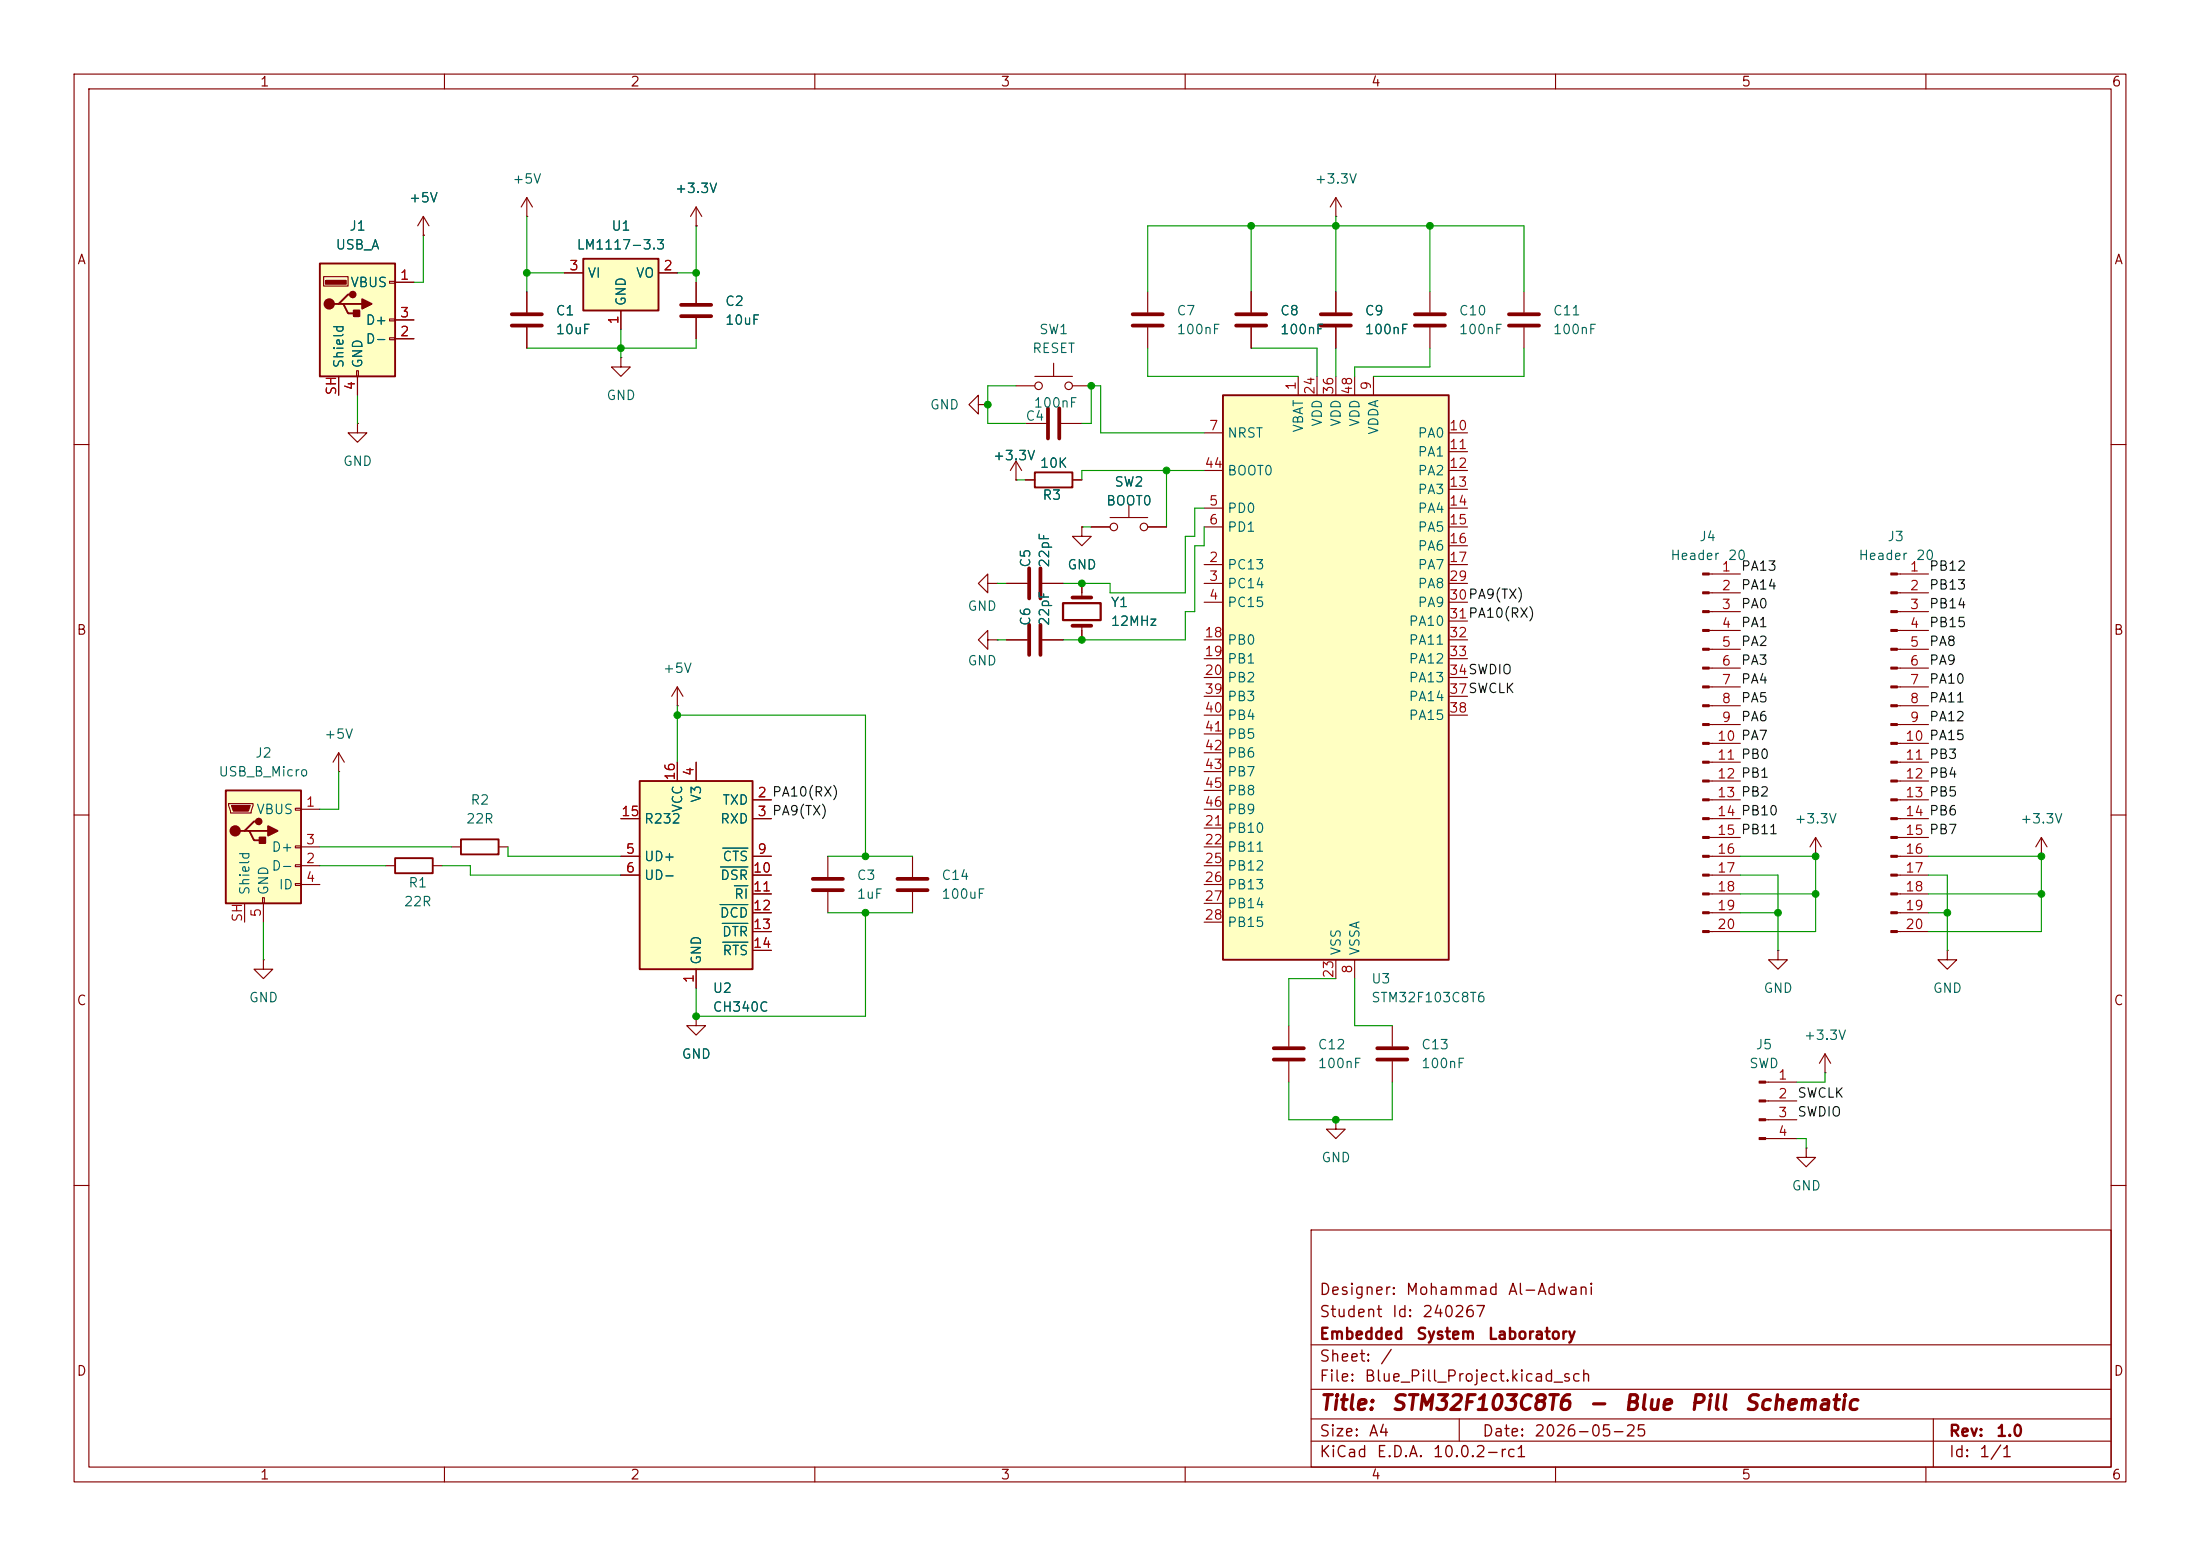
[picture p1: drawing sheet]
<svg xmlns="http://www.w3.org/2000/svg" width="297mm" height="210mm" viewBox="0 0 297 210" stroke-linecap="round" stroke-linejoin="round" font-family="sans-serif">
<g fill="none" stroke="#840000" stroke-width=".15">
<path d="M10 10h277v190h-277zM12 12h273v186h-273zM60 10v2M110 10v2M160 10v2M210 10v2M260 10v2M71.1 39.4v2.8M94 30.5h.1M94 27.9l-.8 1.3M94 27.9l.7 1.3M94 27.9v2.6"/>
<path d="M94 38.1v2.8M154.9 39.4v2.8M168.9 39.4v2.8M180.3 29.2h.1M180.3 26.7l-.7 1.2M180.3 26.7l.8 1.2M180.3 26.7v2.5M180.3 39.4v2.8M193 39.4v2.8M205.7 39.4v2.8M71.1 44.2v2.8M94 42.9v2.8"/>
<path d="M132.1 54.6v-1.3l-1.3 1.3 1.3 1.3v-1.3h1.2M133.3 54.6h.1M137.2 52.1h2.5M138.4 57.2h2.8M139.7 50.8h5.1M142.2 49v1.8M143.3 57.2h2.7M144.8 52.1h2.5M154.9 44.2v2.8M168.9 44.2v2.8M180.3 44.2v2.8M193 44.2v2.8"/>
<path d="M205.7 44.2v2.8M10 60h2M133.3 78.7v-1.2l-1.2 1.2 1.2 1.3v-1.3h1.3M134.6 78.7h.1M135.9 78.7h2.8M137.2 64.8h.1M137.2 62.2l-.8 1.3M137.2 62.2l.7 1.3M137.2 62.2v2.6M138.4 64.8h1.3M140.7 78.7h2.8M144.8 64.8h1.2"/>
<path d="M146 71.1v1.3h1.3l-1.3 1.3-1.2-1.3h1.2M146 71.1h.1M146 78.7v1.9M147.3 71.1h2.6M149.9 69.9h5M152.4 68.1v1.8M154.9 71.1h2.6M230.7 77.5h4.2M256.1 77.5h4.2M285 60h2M133.3 86.4v-1.3l-1.2 1.3 1.2 1.2v-1.2h1.3M134.6 86.4h.1"/>
<path d="M135.9 86.4h2.8M140.7 86.4h2.8M146 84.5v1.9M230.7 80h4.2M230.7 82.6h4.2M230.7 85.1h4.2M230.7 87.6h4.2M230.7 90.2h4.2M230.7 92.7h4.2M230.7 95.3h4.2M230.7 97.8h4.2M256.1 80h4.2"/>
<path d="M256.1 82.6h4.2M256.1 85.1h4.2M256.1 87.6h4.2M256.1 90.2h4.2M256.1 92.7h4.2M256.1 95.3h4.2M256.1 97.8h4.2M10 110h2M230.7 100.3h4.2M230.7 102.9h4.2M230.7 105.4h4.2M230.7 108h4.2"/>
<path d="M230.7 110.5h4.2M230.7 113h4.2M230.7 115.6h4.2M230.7 118.1h4.2M256.1 100.3h4.2M256.1 102.9h4.2M256.1 105.4h4.2M256.1 108h4.2M256.1 110.5h4.2M256.1 113h4.2M256.1 115.6h4.2M256.1 118.1h4.2"/>
<path d="M285 110h2M230.7 120.7h4.2M230.7 123.2h4.2M230.7 125.7h4.2M256.1 120.7h4.2M256.1 123.2h4.2M256.1 125.7h4.2M10 160h2M177 166h108v32h-108zM285 160h2M60 198v2M110 198v2"/>
<path d="M160 198v2M177 194.5h108M177 191.5h108M177 187.5h108M177 181.5h108M197 191.5v3M210 198v2M260 198v2M261 191.5v6.5"/>
<circle cx="140.2" cy="52.1" r=".51"/>
<circle cx="144.3" cy="52.1" r=".51"/>
<circle cx="150.4" cy="71.1" r=".51"/>
<circle cx="154.4" cy="71.1" r=".51"/>
</g>
<g fill="#840000" stroke="#840000" stroke-width=".15">
<path d="M229.9 77.3h.8v.3h-.8z"/>
<path d="M229.9 79.9h.8v.2h-.8z"/>
<path d="M229.9 82.4h.8v.3h-.8z"/>
<path d="M229.9 85h.8v.2h-.8z"/>
<path d="M229.9 87.5h.8v.3h-.8z"/>
<path d="M229.9 90h.8v.3h-.8z"/>
<path d="M229.9 92.6h.8v.2h-.8z"/>
<path d="M229.9 95.1h.8v.3h-.8z"/>
<path d="M229.9 97.7h.8v.2h-.8z"/>
<path d="M229.9 100.2h.8v.3h-.8z"/>
<path d="M229.9 102.7h.8v.3h-.8z"/>
<path d="M229.9 105.3h.8v.2h-.8z"/>
<path d="M229.9 107.8h.8v.3h-.8z"/>
<path d="M229.9 110.4h.8v.2h-.8z"/>
<path d="M229.9 112.9h.8v.3h-.8z"/>
<path d="M229.9 115.4h.8v.3h-.8z"/>
<path d="M229.9 118h.8v.2h-.8z"/>
<path d="M229.9 120.5h.8v.3h-.8z"/>
<path d="M229.9 123.1h.8v.2h-.8z"/>
<path d="M229.9 125.6h.8v.3h-.8z"/>
<path d="M255.3 77.3h.8v.3h-.8z"/>
<path d="M255.3 79.9h.8v.2h-.8z"/>
<path d="M255.3 82.4h.8v.3h-.8z"/>
<path d="M255.3 85h.8v.2h-.8z"/>
<path d="M255.3 87.5h.8v.3h-.8z"/>
<path d="M255.3 90h.8v.3h-.8z"/>
<path d="M255.3 92.6h.8v.2h-.8z"/>
<path d="M255.3 95.1h.8v.3h-.8z"/>
<path d="M255.3 97.7h.8v.2h-.8z"/>
<path d="M255.3 100.2h.8v.3h-.8z"/>
<path d="M255.3 102.7h.8v.3h-.8z"/>
<path d="M255.3 105.3h.8v.2h-.8z"/>
<path d="M255.3 107.8h.8v.3h-.8z"/>
<path d="M255.3 110.4h.8v.2h-.8z"/>
<path d="M255.3 112.9h.8v.3h-.8z"/>
<path d="M255.3 115.4h.8v.3h-.8z"/>
<path d="M255.3 118h.8v.2h-.8z"/>
<path d="M255.3 120.5h.8v.3h-.8z"/>
<path d="M255.3 123.1h.8v.2h-.8z"/>
<path d="M255.3 125.6h.8v.3h-.8z"/>
</g>
<g fill="none" stroke="#840000" stroke-width=".51">
<path d="M69.1 42.4h4.1M69.1 43.9h4.1M91.9 41.1h4.1M91.9 42.7h4.1M141.5 55.1v4.1M143 55.1v4.1M152.9 42.4h4.1M152.9 43.9h4.1M166.9 42.4h4M166.9 43.9h4M178.3 42.4h4.1M178.3 43.9h4.1"/>
<path d="M191 42.4h4.1M191 43.9h4.1M203.7 42.4h4.1M203.7 43.9h4.1M138.9 76.7v4.1M140.5 76.7v4.1M138.9 84.3v4.1M140.5 84.3v4.1M144.8 84.5h2.5M144.8 80.6h2.5"/>
</g>
<path d="M143.5 81.4h5.1v2.3h-5.1z" fill="none" stroke="#840000" stroke-width=".3"/>
<path d="M139.7 63.8h5.1v2h-5.1z" fill="none" stroke="#840000" stroke-width=".25"/>
<path d="M78.7 34.9h10.2v7h-10.2z" fill="#ffffc2"/>
<path d="M78.7 34.9h10.2v7h-10.2z" fill="none" stroke="#840000" stroke-width=".25"/>
<g fill="none" stroke="#840000" stroke-width=".15">
<path d="M57.1 31.8h.1M57.1 29.2l-.7 1.3M57.1 29.2l.8 1.3M57.1 29.2v2.6M71.1 29.2h.1M71.1 26.7l-.7 1.2M71.1 26.7l.8 1.2M71.1 26.7v2.5M76.2 36.8h2.5M88.9 36.8h2.5M48.3 57.2v1.2h1.2l-1.2 1.3-1.3-1.3h1.3M48.3 57.2h.1"/>
<path d="M83.8 41.9v2.6"/>
</g>
<path d="M43.2 35.6h10.1v15.2h-10.1z" fill="#ffffc2"/>
<path d="M43.2 35.6h10.1v15.2h-10.1zM47.6 39.8h-.6l-1.3 1.2h-.6M45.7 41h.7l.6 1.3h1.3M46.4 41h2.5" fill="none" stroke="#840000" stroke-width=".25"/>
<g fill="#840000" stroke="#840000" stroke-width=".25">
<path d="M47.8 41.9h.7v.8h-.7z"/>
<path d="M48.9 40.4l1.3 .6-1.3 .7z"/>
<circle cx="44.4" cy="41" r=".63"/>
<circle cx="47.6" cy="39.8" r=".38"/>
</g>
<path d="M43.9 37.8h2.8v.6h-2.8z" fill="#840000" stroke="#840000" stroke-width=".15"/>
<g fill="none" stroke="#840000" stroke-width=".15">
<path d="M43.7 37.3h3.3v1.3h-3.3zM52.6 38h.7v.2h-.7zM53.3 38.1h2.6M45.7 50.8v2.5M48.1 50h.3v.8h-.3zM48.3 50.8v2.5M52.6 43.1h.7v.2h-.7zM52.6 45.6h.7v.2h-.7zM53.3 45.7h2.6M53.3 43.2h2.6M83.8 48.3v1.2h1.3l-1.3 1.3-1.3-1.3h1.3M83.8 48.3h.1"/>
<path d="M45.7 104.1h.1M45.7 101.6v2.5M45.7 101.6l-.7 1.3M45.7 101.6l.8 1.3M35.6 129.5v1.3h1.2l-1.2 1.3-1.3-1.3h1.3M35.6 129.5h.1"/>
</g>
<path d="M30.5 106.7h10.1v15.2h-10.1z" fill="#ffffc2"/>
<path d="M30.5 106.7h10.1v15.2h-10.1zM33 112.1h.7l.6 1.3h1.3M33.7 112.1h2.5M34.9 110.9h-.6l-1.3 1.2h-.6M53.3 115.8h5.1v2.1h-5.1zM62.2 113.3h5.1v2h-5.1z" fill="none" stroke="#840000" stroke-width=".25"/>
<g fill="none" stroke="#840000" stroke-width=".15">
<path d="M91.4 95.3h.1M91.4 92.7l-.7 1.3M91.4 92.7l.8 1.3M91.4 92.7v2.6M30.9 108.5h3.3v.2l-.3 1h-2.8zM39.9 109.1h.7v.2h-.7zM39.9 114.2h.7v.2h-.7zM39.9 116.7h.7v.3h-.7zM39.9 119.3h.7v.2h-.7zM40.6 109.2h2.6M40.6 116.8h2.6M40.6 114.3h2.6"/>
<path d="M40.6 119.4h2.6M52.1 116.8h1.2M58.4 116.8h1.3M61 114.3h1.2M67.3 114.3h1.3M111.8 115.6v2.8M123.2 115.6v2.8M33 121.9v2.6M35.4 121.2h.3v.7h-.3zM35.6 121.9v2.6M94 137.2v1.2h1.2l-1.2 1.3-1.3-1.3h1.3M94 137.2h.1"/>
<path d="M111.8 120.4v2.8M123.2 120.4v2.8M262.9 128.3v1.2h1.3l-1.3 1.3-1.3-1.3h1.3M262.9 128.3h.1"/>
</g>
<path d="M31.2 108.7h2.6l-.3 .8h-2z" fill="#840000" stroke="#840000" stroke-width=".15"/>
<g fill="#840000" stroke="#840000" stroke-width=".25">
<path d="M35.1 113h.7v.8h-.7z"/>
<path d="M36.2 111.5l1.3 .6-1.3 .7z"/>
<circle cx="31.7" cy="112.1" r=".63"/>
<circle cx="34.9" cy="110.9" r=".38"/>
</g>
<path d="M109.7 118.6h4.1M121.2 118.6h4M109.7 120.1h4.1M121.2 120.1h4" fill="none" stroke="#840000" stroke-width=".51"/>
<path d="M86.4 105.4h15.2v25.4h-15.2z" fill="#ffffc2"/>
<path d="M86.4 105.4h15.2v25.4h-15.2z" fill="none" stroke="#840000" stroke-width=".25"/>
<g fill="none" stroke="#840000" stroke-width=".15">
<path d="M83.8 110.5h2.6M83.8 115.6h2.6M83.8 118.1h2.6M91.4 102.9v2.5M94 102.9v2.5M101.6 108h2.5M101.6 110.5h2.5M101.6 115.6h2.5M101.6 118.1h2.5M245.1 115.6h.1M245.1 113l-.8 1.3M245.1 113l.8 1.3"/>
<path d="M245.1 113v2.6M275.6 115.6h.1M275.6 113l-.8 1.3M275.6 113l.8 1.3M275.6 113v2.6M94 130.8v2.6M101.6 120.7h2.5M101.6 123.2h2.5M101.6 125.7h2.5M101.6 128.3h2.5M240 128.3v1.2h1.3l-1.3 1.3-1.2-1.3h1.2M240 128.3h.1"/>
<path d="M238.4 146.1h4.2M238.4 148.6h4.2M238.4 151.1h4.2M238.4 153.7h4.2M243.8 154.9v1.3h1.3l-1.3 1.3-1.2-1.3h1.2M243.8 154.9h.1M246.4 144.8h.1M246.4 142.2l-.8 1.3M246.4 142.2l.7 1.3M246.4 142.2v2.6"/>
</g>
<path d="M97.3 117h3.7M97.6 114.5h3.4M99.1 119.5h1.9M97.2 122.1h3.8M97.5 124.6h3.5M97.6 127.2h3.4" fill="none" stroke="#006464" stroke-width=".15"/>
<g fill="#840000" stroke="#840000" stroke-width=".15">
<path d="M237.5 145.9h.9v.3h-.9z"/>
<path d="M237.5 148.5h.9v.2h-.9z"/>
<path d="M237.5 151h.9v.3h-.9z"/>
<path d="M237.5 153.5h.9v.3h-.9z"/>
</g>
<path d="M165.1 53.3h30.5v76.2h-30.5z" fill="#ffffc2"/>
<path d="M165.1 53.3h30.5v76.2h-30.5z" fill="none" stroke="#840000" stroke-width=".25"/>
<g fill="none" stroke="#840000" stroke-width=".15">
<path d="M53.3 38.1h2.6M57.1 31.8h.1M71.1 39.4v2.8M76.2 36.8h2.5M88.9 36.8h2.5M94 30.5h.1M94 38.1v2.8M168.9 39.4v2.8M180.3 39.4v2.8M45.7 50.8v2.5M48.3 50.8v2.5M53.3 45.7h2.6"/>
<path d="M53.3 43.2h2.6M71.1 44.2v2.8M83.8 41.9v2.6M94 42.9v2.8M162.6 58.4h2.5M168.9 44.2v2.8M175.3 50.8v2.5M177.8 50.8v2.5M180.3 44.2v2.8M180.3 50.8v2.5M182.9 50.8v2.5M185.4 50.8v2.5"/>
<path d="M195.6 58.4h2.5M135.9 78.7h2.8M137.2 64.8h.1M138.4 64.8h1.3M140.7 78.7h2.8M144.8 64.8h1.2M146 71.1h.1M146 78.7v1.3M147.3 71.1h2.6M154.9 71.1h2.6M162.6 76.2h2.5M162.6 78.7h2.5"/>
<path d="M162.6 68.6h2.5M162.6 71.1h2.5M162.6 63.5h2.5M195.6 76.2h2.5M195.6 78.7h2.5M195.6 68.6h2.5M195.6 71.1h2.5M195.6 61h2.5M195.6 63.5h2.5M195.6 66h2.5M195.6 73.7h2.5M135.9 86.4h2.8"/>
<path d="M140.7 86.4h2.8M146 85.1v1.3M162.6 81.3h2.5M162.6 86.4h2.5M162.6 88.9h2.5M162.6 91.4h2.5M162.6 94h2.5M162.6 96.5h2.5M162.6 99.1h2.5M195.6 81.3h2.5M195.6 86.4h2.5M195.6 88.9h2.5"/>
<path d="M195.6 91.4h2.5M195.6 83.8h2.5M195.6 94h2.5M195.6 96.5h2.5M83.8 110.5h2.6M83.8 115.6h2.6M83.8 118.1h2.6M91.4 102.9v2.5M94 102.9v2.5M101.6 108h2.5M101.6 110.5h2.5M101.6 115.6h2.5"/>
<path d="M101.6 118.1h2.5M162.6 111.8h2.5M162.6 114.3h2.5M162.6 116.8h2.5M162.6 119.4h2.5M162.6 101.6h2.5M162.6 104.1h2.5M162.6 106.7h2.5M162.6 109.2h2.5M94 137.2h.1M94 130.8v2.6M101.6 120.7h2.5"/>
<path d="M101.6 123.2h2.5M101.6 125.7h2.5M101.6 128.3h2.5M162.6 121.9h2.5M162.6 124.5h2.5M174 138.4v2.8M180.3 129.5v2.6M182.9 129.5v2.6M188 138.4v2.8M174 143.3v2.8M180.3 151.1v1.3h1.3l-1.3 1.3-1.2-1.3h1.2M180.3 151.1h.1"/>
<path d="M188 143.3v2.8"/>
</g>
<path d="M172 141.5h4M172 143h4M185.9 141.5h4.1M185.9 143h4.1" fill="none" stroke="#840000" stroke-width=".51"/>
<g fill="none" stroke="#009600" stroke-width=".15">
<path d="M57.1 31.8v6.3h-1.2M71.1 36.8h5.1M71.1 29.2v10.2M91.4 36.8h2.6M94 30.5v7.6M154.9 39.4v-8.9h50.8v8.9M168.9 30.5v8.9M180.3 29.2v10.2M193 30.5v8.9M48.3 53.3v3.9M83.8 44.5v3.8M94 45.7v1.3h-22.9"/>
<path d="M137.2 52.1h-3.9v5.1h5.1M146 57.2h1.3v-5.1h1.3v6.3h14M154.9 47v3.8h20.4M168.9 47h8.9v3.8M180.3 47v3.8M193 47v2.5h-10.1v1.3M205.7 47v3.8h-20.3M134.6 78.7h1.3M137.2 64.8h1.2M146 71.1h1.3M157.5 63.5v7.6M162.6 63.5h-16.6v1.3"/>
<path d="M162.6 68.6h-1.3v3.8h-1.3v7.6h-10.1v-1.3h-6.4M162.6 71.1v2.6h-1.3v8.9h-1.3v3.8h-16.5M91.4 95.3v7.6M91.4 96.5h25.4v19.1M134.6 86.4h1.3M43.2 116.8h8.9M43.2 114.3h17.8M45.7 104.1v5.1h-2.5M59.7 116.8h3.8v1.3h20.3M68.6 114.3v1.3h15.2M111.8 115.6h11.4M234.9 115.6h10.2v10.1h-10.2"/>
<path d="M234.9 118.1h5.1v10.2M260.3 115.6h15.3v10.1h-15.3M260.3 118.1h2.6v10.2M35.6 124.5v5M111.8 123.2h11.4M116.8 123.2v14h-22.8v-3.8M180.3 132.1h-6.3v6.3M182.9 132.1v6.3h5.1M234.9 120.7h10.2M234.9 123.2h5.1M260.3 120.7h15.3M260.3 123.2h2.6"/>
<path d="M174 146.1v5h14v-5M242.6 153.7h1.2v1.2M246.4 144.8v1.3h-3.8"/>
</g>
<path d="M97.3 117h3.7M97.6 114.5h3.4M99.1 119.5h1.9M97.2 122.1h3.8M97.5 124.6h3.5M97.6 127.2h3.4" fill="none" stroke="#006464" stroke-width=".15"/>
<g fill="#009600" stroke="#009600" stroke-width=".14">
<circle cx="157.5" cy="63.5" r=".46"/>
<circle cx="146" cy="78.7" r=".46"/>
<circle cx="146" cy="86.4" r=".46"/>
<circle cx="147.3" cy="52.1" r=".46"/>
<circle cx="133.3" cy="54.6" r=".46"/>
<circle cx="168.9" cy="30.5" r=".46"/>
<circle cx="180.3" cy="30.5" r=".46"/>
<circle cx="193" cy="30.5" r=".46"/>
<circle cx="94" cy="36.8" r=".46"/>
<circle cx="71.1" cy="36.8" r=".46"/>
<circle cx="83.8" cy="47" r=".46"/>
<circle cx="94" cy="137.2" r=".46"/>
<circle cx="91.4" cy="96.5" r=".46"/>
<circle cx="116.8" cy="115.6" r=".46"/>
<circle cx="116.8" cy="123.2" r=".46"/>
<circle cx="240" cy="123.2" r=".46"/>
<circle cx="262.9" cy="123.2" r=".46"/>
<circle cx="275.6" cy="120.7" r=".46"/>
<circle cx="275.6" cy="115.6" r=".46"/>
<circle cx="245.1" cy="120.7" r=".46"/>
<circle cx="245.1" cy="115.6" r=".46"/>
<circle cx="180.3" cy="151.1" r=".46"/>
</g>
<g font-size="2" fill="#840000">
<text x="178" y="190.8">Title:</text>
<text x="187.7" y="190.8">STM32F103C8T6</text>
<text x="214.3" y="190.8">-</text>
<text x="219.1" y="190.8">Blue</text>
<text x="228" y="190.8">Pill</text>
<text x="235.3" y="190.8">Schematic</text>
</g>
<g font-size="1.5" fill="#840000">
<text x="178" y="178.2">Student</text>
<text x="178" y="175.2">Designer:</text>
<text x="187.8" y="178.2">Id:</text>
<text x="189.7" y="175.2">Mohammad</text>
<text x="191.9" y="178.2">240267</text>
<text x="203.5" y="175.2">Al-Adwani</text>
<text x="178" y="184.2">Sheet:</text>
<text x="178" y="181.2">Embedded</text>
<text x="186.2" y="184.2">/</text>
<text x="191.1" y="181.2">System</text>
<text x="200.8" y="181.2">Laboratory</text>
<text x="178" y="186.9">File:</text>
<text x="184.1" y="186.9">Blue_Pill_Project.kicad_sch</text>
<text x="178" y="197.1">KiCad</text>
<text x="178" y="194.3">Size:</text>
<text x="184.7" y="194.3">A4</text>
<text x="185.7" y="197.1">E.D.A.</text>
<text x="193.3" y="197.1">10.0.2-rc1</text>
<text x="200" y="194.3">Date:</text>
<text x="207" y="194.3">2026-05-25</text>
<text x="263" y="194.3">Rev:</text>
<text x="263" y="197.1">Id:</text>
<text x="267.1" y="197.1">1/1</text>
<text x="269.4" y="194.3">1.0</text>
</g>
<g font-size="1.3" fill="#840000">
<text x="35" y="12">1</text>
<text x="85" y="12">2</text>
<text x="135" y="12">3</text>
<text x="185" y="12">4</text>
<text x="235" y="12">5</text>
<text x="285" y="12">6</text>
<text x="10.3" y="36">A</text>
<text x="285.3" y="36">A</text>
<text x="10.3" y="86">B</text>
<text x="285.3" y="86">B</text>
<text x="10.3" y="136">C</text>
<text x="285.3" y="136">C</text>
<text x="10.3" y="186">D</text>
<text x="285.3" y="186">D</text>
<text x="35" y="200">1</text>
<text x="85" y="200">2</text>
<text x="135" y="200">3</text>
<text x="185" y="200">4</text>
<text x="235" y="200">5</text>
<text x="285" y="200">6</text>
</g>
<g font-size="1.3" fill="#006464">
<text x="55.1" y="27.6">+5V</text>
<text x="69.1" y="25.1">+5V</text>
<text x="91" y="26.4">+3.3V</text>
<text x="177.4" y="25.1">+3.3V</text>
<text x="45.2" y="34">USB_A</text>
<text x="47.1" y="31.5">J1</text>
<text x="77.8" y="34">LM1117-3.3</text>
<text x="82.4" y="31.5">U1</text>
<text x="47.2" y="39.1">VBUS</text>
<text x="79.2" y="37.8">VI</text>
<text x="84.8" y="41.4" transform="rotate(-90 84.8 41.4)">GND</text>
<text x="85.8" y="37.8">VO</text>
<text x="97.8" y="41.6">C2</text>
<text x="49.3" y="46.7">D-</text>
<text x="49.3" y="44.2">D+</text>
<text x="74.9" y="42.9">C1</text>
<text x="74.9" y="45.4">10uF</text>
<text x="97.8" y="44.2">10uF</text>
<text x="139.3" y="48">RESET</text>
<text x="140.2" y="45.4">SW1</text>
<text x="158.8" y="42.9">C7</text>
<text x="158.8" y="45.4">100nF</text>
<text x="172.7" y="42.9">C8</text>
<text x="172.7" y="45.4">100nF</text>
<text x="184.2" y="42.9">C9</text>
<text x="184.2" y="45.4">100nF</text>
<text x="196.9" y="45.4">100nF</text>
<text x="196.9" y="42.9">C10</text>
<text x="209.6" y="45.4">100nF</text>
<text x="209.6" y="42.9">C11</text>
<text x="46.7" y="49.8" transform="rotate(-90 46.7 49.8)">Shield</text>
<text x="49.2" y="49.8" transform="rotate(-90 49.2 49.8)">GND</text>
<text x="81.8" y="54.3">GND</text>
<text x="125.5" y="55.6">GND</text>
<text x="138.4" y="57.1">C4</text>
<text x="139.5" y="55.3">100nF</text>
<text x="165.6" y="59.4">NRST</text>
<text x="176.2" y="58.5" transform="rotate(-90 176.2 58.5)">VBAT</text>
<text x="178.8" y="57.7" transform="rotate(-90 178.8 57.7)">VDD</text>
<text x="181.3" y="57.7" transform="rotate(-90 181.3 57.7)">VDD</text>
<text x="183.9" y="57.7" transform="rotate(-90 183.9 57.7)">VDD</text>
<text x="186.4" y="58.8" transform="rotate(-90 186.4 58.8)">VDDA</text>
<text x="191.3" y="59.4">PA0</text>
<text x="46.2" y="63.2">GND</text>
<text x="134" y="62.4">+3.3V</text>
<text x="140.3" y="63.5">10K</text>
<text x="150.4" y="66">SW2</text>
<text x="165.6" y="64.5">BOOT0</text>
<text x="191.3" y="61.9">PA1</text>
<text x="191.3" y="64.5">PA2</text>
<text x="140.6" y="67.8">R3</text>
<text x="149.2" y="68.5">BOOT0</text>
<text x="165.6" y="69.6">PD0</text>
<text x="191.3" y="67">PA3</text>
<text x="191.3" y="69.6">PA4</text>
<text x="139.4" y="76.7" transform="rotate(-90 139.4 76.7)">C5</text>
<text x="141.9" y="76.7" transform="rotate(-90 141.9 76.7)">22pF</text>
<text x="144" y="77.2">GND</text>
<text x="165.6" y="77.2">PC13</text>
<text x="165.6" y="72.1">PD1</text>
<text x="191.3" y="72.1">PA5</text>
<text x="191.3" y="74.6">PA6</text>
<text x="191.3" y="77.2">PA7</text>
<text x="225.4" y="75.9">Header</text>
<text x="229.3" y="73.4">J4</text>
<text x="233.2" y="75.9">20</text>
<text x="250.8" y="75.9">Header</text>
<text x="254.7" y="73.4">J3</text>
<text x="258.6" y="75.9">20</text>
<text x="130.5" y="82.8">GND</text>
<text x="149.9" y="82.3">Y1</text>
<text x="165.6" y="79.7">PC14</text>
<text x="165.6" y="82.3">PC15</text>
<text x="191.3" y="79.7">PA8</text>
<text x="191.3" y="82.3">PA9</text>
<text x="139.4" y="84.6" transform="rotate(-90 139.4 84.6)">C6</text>
<text x="141.9" y="84.6" transform="rotate(-90 141.9 84.6)">22pF</text>
<text x="149.9" y="84.8">12MHz</text>
<text x="165.6" y="87.3">PB0</text>
<text x="165.6" y="89.9">PB1</text>
<text x="190.1" y="84.8">PA10</text>
<text x="190.1" y="87.3">PA11</text>
<text x="190.1" y="89.9">PA12</text>
<text x="89.4" y="91.1">+5V</text>
<text x="130.5" y="90.1">GND</text>
<text x="165.6" y="92.4">PB2</text>
<text x="165.6" y="95">PB3</text>
<text x="190.1" y="92.4">PA13</text>
<text x="190.1" y="95">PA14</text>
<text x="43.7" y="100">+5V</text>
<text x="165.6" y="97.5">PB4</text>
<text x="165.6" y="100">PB5</text>
<text x="190.1" y="97.5">PA15</text>
<text x="29.4" y="105.1">USB_B_Micro</text>
<text x="34.4" y="102.6">J2</text>
<text x="165.6" y="102.6">PB6</text>
<text x="165.6" y="105.1">PB7</text>
<text x="165.6" y="107.7">PB8</text>
<text x="34.5" y="110.2">VBUS</text>
<text x="62.8" y="111.5">22R</text>
<text x="63.4" y="108.9">R2</text>
<text x="86.9" y="111.5">R232</text>
<text x="92.4" y="109.7" transform="rotate(-90 92.4 109.7)">VCC</text>
<text x="95" y="108.4" transform="rotate(-90 95 108.4)">V3</text>
<text x="97.1" y="111.5">RXD</text>
<text x="97.4" y="108.9">TXD</text>
<text x="165.6" y="112.7">PB10</text>
<text x="165.6" y="110.2">PB9</text>
<text x="242.2" y="111.5">+3.3V</text>
<text x="272.6" y="111.5">+3.3V</text>
<text x="36.6" y="117.8">D-</text>
<text x="36.6" y="115.3">D+</text>
<text x="86.9" y="116.5">UD+</text>
<text x="86.9" y="119.1">UD-</text>
<text x="97.1" y="119.1">DSR</text>
<text x="97.4" y="116.5">CTS</text>
<text x="115.6" y="119.1">C3</text>
<text x="127" y="119.1">C14</text>
<text x="165.6" y="115.3">PB11</text>
<text x="165.6" y="117.8">PB12</text>
<text x="34" y="120.9" transform="rotate(-90 34 120.9)">Shield</text>
<text x="36.5" y="120.9" transform="rotate(-90 36.5 120.9)">GND</text>
<text x="37.5" y="120.4">ID</text>
<text x="54.4" y="122.6">22R</text>
<text x="55" y="120.1">R1</text>
<text x="97.1" y="124.2">DCD</text>
<text x="99" y="121.6">RI</text>
<text x="115.6" y="121.6">1uF</text>
<text x="127" y="121.6">100uF</text>
<text x="165.6" y="120.4">PB13</text>
<text x="165.6" y="122.9">PB14</text>
<text x="165.6" y="125.4">PB15</text>
<text x="95" y="130.3" transform="rotate(-90 95 130.3)">GND</text>
<text x="97.4" y="126.7">DTR</text>
<text x="97.4" y="129.2">RTS</text>
<text x="181.3" y="129" transform="rotate(-90 181.3 129)">VSS</text>
<text x="183.9" y="129" transform="rotate(-90 183.9 129)">VSSA</text>
<text x="33.5" y="135.6">GND</text>
<text x="96.1" y="134.3">U2</text>
<text x="96.1" y="136.9">CH340C</text>
<text x="185" y="133.1">U3</text>
<text x="185" y="135.6">STM32F103C8T6</text>
<text x="238" y="134.3">GND</text>
<text x="260.9" y="134.3">GND</text>
<text x="91.9" y="143.2">GND</text>
<text x="177.8" y="141.9">C12</text>
<text x="191.8" y="141.9">C13</text>
<text x="236.9" y="141.9">J5</text>
<text x="243.4" y="140.7">+3.3V</text>
<text x="177.8" y="144.5">100nF</text>
<text x="191.8" y="144.5">100nF</text>
<text x="236.1" y="144.5">SWD</text>
<text x="178.3" y="157.2">GND</text>
<text x="241.8" y="161">GND</text>
</g>
<g font-size="1.3" fill="#a90000">
<text x="53.9" y="38.1">1</text>
<text x="76.8" y="36.8">3</text>
<text x="89.5" y="36.8">2</text>
<text x="53.9" y="45.7">2</text>
<text x="53.9" y="43.2">3</text>
<text x="83.8" y="43.9" transform="rotate(-90 83.8 43.9)">1</text>
<text x="45.7" y="53.4" transform="rotate(-90 45.7 53.4)">SH</text>
<text x="48.2" y="52.8" transform="rotate(-90 48.2 52.8)">4</text>
<text x="175.2" y="52.8" transform="rotate(-90 175.2 52.8)">1</text>
<text x="177.8" y="53.4" transform="rotate(-90 177.8 53.4)">24</text>
<text x="180.3" y="53.4" transform="rotate(-90 180.3 53.4)">36</text>
<text x="182.9" y="53.4" transform="rotate(-90 182.9 53.4)">48</text>
<text x="185.4" y="52.8" transform="rotate(-90 185.4 52.8)">9</text>
<text x="163.1" y="58.4">7</text>
<text x="195.5" y="58.4">10</text>
<text x="162.5" y="63.5">44</text>
<text x="195.5" y="60.9">11</text>
<text x="195.5" y="63.5">12</text>
<text x="163.1" y="68.6">5</text>
<text x="163.1" y="71.1">6</text>
<text x="195.5" y="66">13</text>
<text x="195.5" y="68.6">14</text>
<text x="195.5" y="71.1">15</text>
<text x="163.1" y="76.2">2</text>
<text x="195.5" y="73.6">16</text>
<text x="195.5" y="76.2">17</text>
<text x="232.3" y="77.4">1</text>
<text x="257.7" y="77.4">1</text>
<text x="163.1" y="78.7">3</text>
<text x="163.1" y="81.3">4</text>
<text x="195.5" y="78.7">29</text>
<text x="195.5" y="81.3">30PA9(TX)</text>
<text x="195.5" y="83.8">31PA10(RX)</text>
<text x="232.3" y="80">2</text>
<text x="232.3" y="82.5">3</text>
<text x="257.7" y="80">2</text>
<text x="257.7" y="82.5">3</text>
<text x="162.5" y="86.3">18</text>
<text x="162.5" y="88.9">19</text>
<text x="195.5" y="86.3">32</text>
<text x="195.5" y="88.9">33</text>
<text x="232.3" y="85.1">4</text>
<text x="232.3" y="87.6">5</text>
<text x="257.7" y="85.1">4</text>
<text x="257.7" y="87.6">5</text>
<text x="162.5" y="91.4">20</text>
<text x="162.5" y="94">39</text>
<text x="195.5" y="91.4">34SWDIO</text>
<text x="195.5" y="94">37SWCLK</text>
<text x="232.3" y="90.1">6</text>
<text x="232.3" y="92.7">7</text>
<text x="232.3" y="95.2">8</text>
<text x="257.7" y="90.1">6</text>
<text x="257.7" y="92.7">7</text>
<text x="257.7" y="95.2">8</text>
<text x="162.5" y="96.5">40</text>
<text x="162.5" y="99">41</text>
<text x="162.5" y="101.6">42</text>
<text x="195.5" y="96.5">38</text>
<text x="231.7" y="100.3">10 PA7</text>
<text x="232.3" y="97.8">9</text>
<text x="257.1" y="100.3">10 PA15</text>
<text x="257.7" y="97.8">9</text>
<text x="91.4" y="105.5" transform="rotate(-90 91.4 105.5)">16</text>
<text x="94" y="104.8" transform="rotate(-90 94 104.8)">4</text>
<text x="102.2" y="107.9">2 PA10(RX)</text>
<text x="102.2" y="107.9">2</text>
<text x="162.5" y="104.1">43</text>
<text x="162.5" y="106.7">45</text>
<text x="231.7" y="102.8">11 PB0</text>
<text x="231.7" y="105.4">12 PB1</text>
<text x="231.7" y="107.9">13 PB2</text>
<text x="257.1" y="102.8">11 PB3</text>
<text x="257.1" y="105.4">12 PB4</text>
<text x="257.1" y="107.9">13 PB5</text>
<text x="41.2" y="109.2">1</text>
<text x="83.8" y="110.5">15</text>
<text x="102.2" y="110.5">3 PA9(TX)</text>
<text x="102.2" y="110.5">3</text>
<text x="162.5" y="111.7">21</text>
<text x="162.5" y="109.2">46</text>
<text x="231.7" y="110.5">14 PB10</text>
<text x="231.7" y="113">15 PB11</text>
<text x="257.1" y="110.5">14 PB6</text>
<text x="257.1" y="113">15 PB7</text>
<text x="41.2" y="116.8">2</text>
<text x="41.2" y="114.3">3</text>
<text x="41.2" y="119.4">4</text>
<text x="84.4" y="115.5">5</text>
<text x="84.4" y="118.1">6</text>
<text x="101.6" y="118.1">10</text>
<text x="102.2" y="115.5">9</text>
<text x="162.5" y="114.3">22</text>
<text x="162.5" y="116.8">25</text>
<text x="162.5" y="119.4">26</text>
<text x="231.7" y="115.5">16</text>
<text x="231.7" y="118.1">17</text>
<text x="257.1" y="115.5">16</text>
<text x="257.1" y="118.1">17</text>
<text x="33" y="124.6" transform="rotate(-90 33 124.6)">SH</text>
<text x="35.5" y="123.9" transform="rotate(-90 35.5 123.9)">5</text>
<text x="101.6" y="120.6">11</text>
<text x="101.6" y="123.2">12</text>
<text x="101.6" y="125.7">13</text>
<text x="162.5" y="121.9">27</text>
<text x="162.5" y="124.4">28</text>
<text x="231.7" y="120.6">18</text>
<text x="231.7" y="123.2">19</text>
<text x="231.7" y="125.7">20</text>
<text x="257.1" y="120.6">18</text>
<text x="257.1" y="123.2">19</text>
<text x="257.1" y="125.7">20</text>
<text x="101.6" y="128.2">14</text>
<text x="182.9" y="131.5" transform="rotate(-90 182.9 131.5)">8</text>
<text x="94" y="132.8" transform="rotate(-90 94 132.8)">1</text>
<text x="180.3" y="132.1" transform="rotate(-90 180.3 132.1)">23</text>
<text x="240" y="146">1</text>
<text x="240" y="148.6">2</text>
<text x="240" y="151.1">3</text>
<text x="240" y="153.6">4</text>
</g>
<g font-size="1.3" fill="#0f0f0f">
<text x="234.9" y="77.3">PA13</text>
<text x="260.3" y="77.3">PB12</text>
<text x="234.9" y="82.4">PA0</text>
<text x="234.9" y="79.9">PA14</text>
<text x="260.3" y="82.4">PB14</text>
<text x="260.3" y="79.9">PB13</text>
<text x="234.9" y="85">PA1</text>
<text x="234.9" y="87.5">PA2</text>
<text x="260.3" y="85">PB15</text>
<text x="260.3" y="87.5">PA8</text>
<text x="234.9" y="90">PA3</text>
<text x="234.9" y="92.6">PA4</text>
<text x="234.9" y="95.1">PA5</text>
<text x="260.3" y="92.6">PA10</text>
<text x="260.3" y="95.1">PA11</text>
<text x="260.3" y="90">PA9</text>
<text x="234.9" y="97.7">PA6</text>
<text x="260.3" y="97.7">PA12</text>
<text x="242.6" y="148.5">SWCLK</text>
<text x="242.6" y="151">SWDIO</text>
</g>
</svg>
